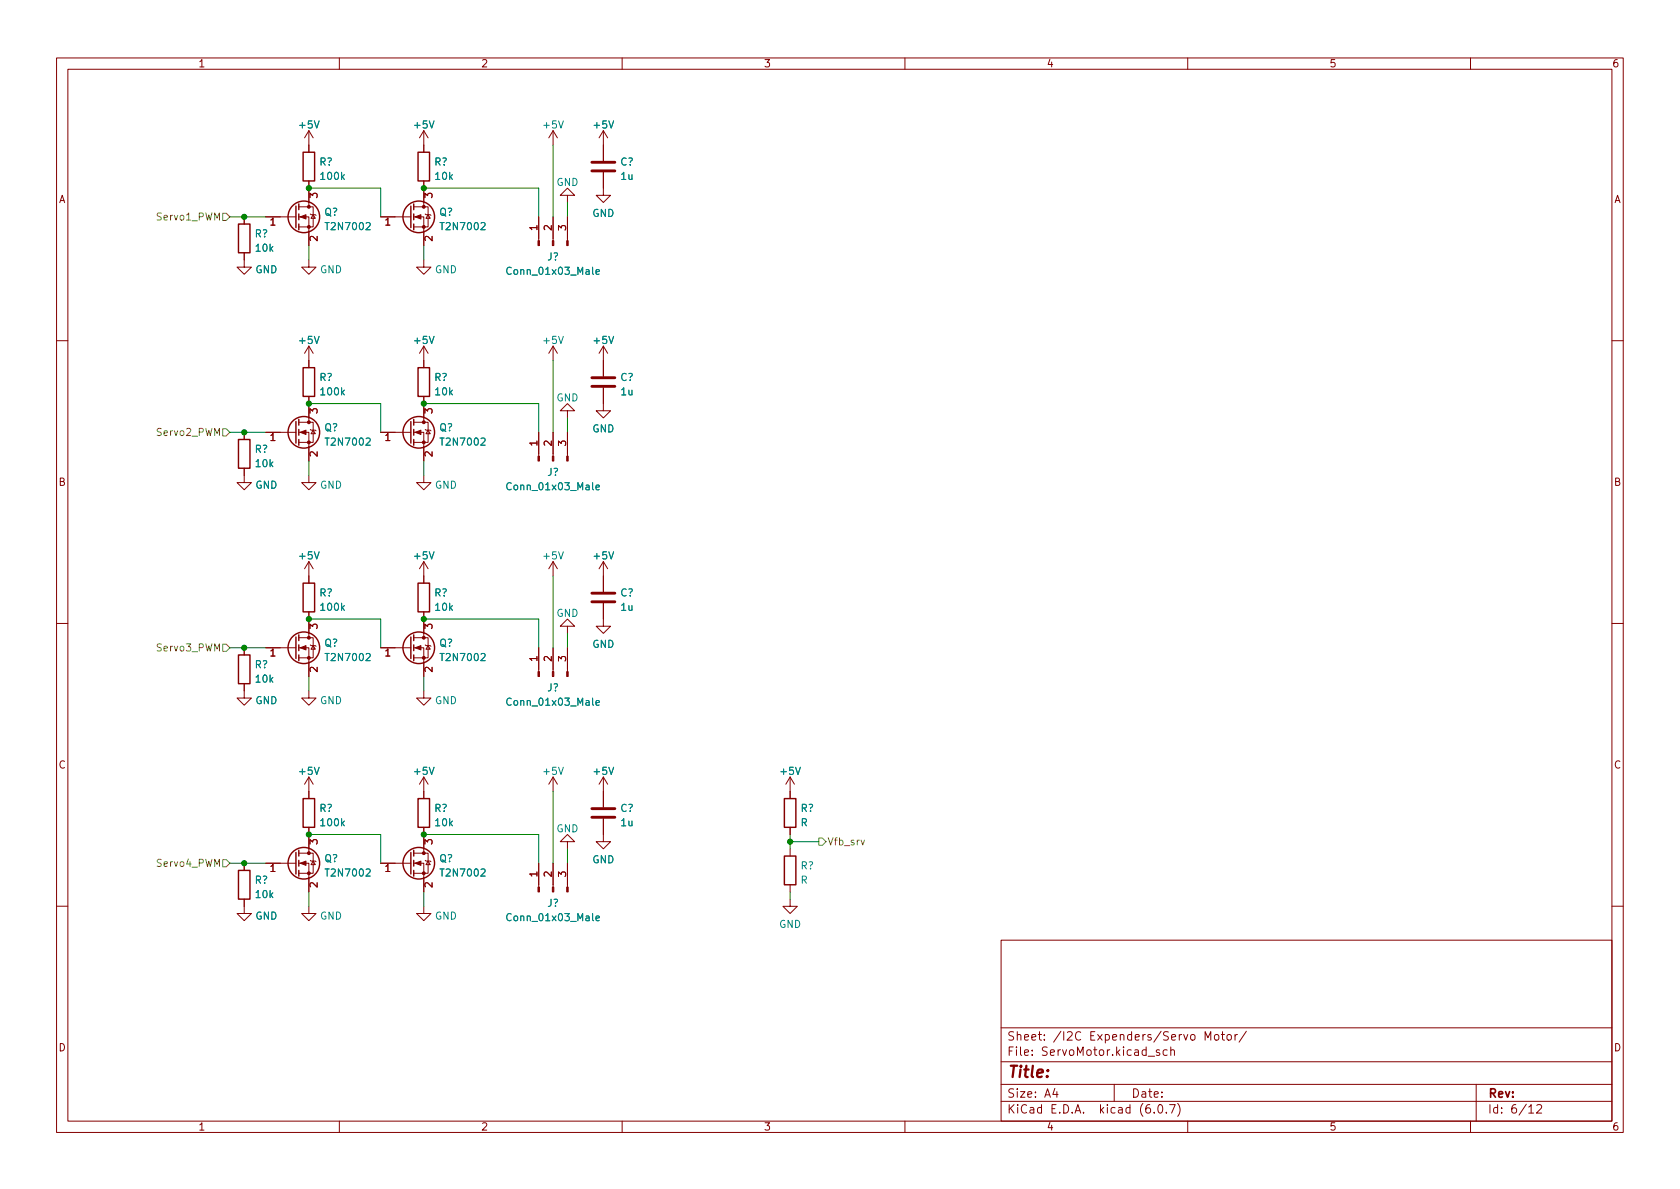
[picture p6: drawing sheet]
<svg xmlns="http://www.w3.org/2000/svg" width="297mm" height="210mm" viewBox="0 0 297 210" stroke-linecap="round" stroke-linejoin="round" font-family="sans-serif">
<g fill="none" stroke="#840000" stroke-width=".18">
<path d="M10 10.2h277v190.1h-277zM12 12.2h273v186.1h-273zM60 10.2v2M110 10.2v2M160 10.2v2M210 10.2v2M260 10.2v2M43.2 38.3v1.3M47 38.3h5.3M52.8 38.3h1.8v5.1M52.8 36.6h2.6v3.5h-2.6M54.6 23.1v3.8"/>
<path d="M54.6 32v4.6M54.6 23.1l-.8 1.3M54.6 23.1l.8 1.3M54.9 37.8l.1 .2h.8l.1 .1M55.4 38l.4 .6h-.8zM67.3 38.3h5.3M73.2 38.3h1.7v5.1M73.2 36.6h2.5v3.5h-2.5M74.9 23.1v3.8M74.9 32v4.6M74.9 23.1l-.7 1.3M74.9 23.1l.8 1.3"/>
<path d="M75.2 37.8l.1 .2h.8l.1 .1M75.7 38l.4 .6h-.8zM95.2 38.3v4.3M97.8 23.1l-.8 1.3M97.8 23.1v2.5M97.8 38.3v4.3M97.8 23.1l.8 1.3M100.3 34.5h1.3l-1.3-1.2-1.2 1.2h1.2v1.3M100.3 38.3v4.3M106.7 30.5v4h1.2l-1.2 1.3-1.3-1.3h1.3M106.7 23.1v5.3M106.7 23.1l-.8 1.3"/>
<path d="M106.7 23.1l.7 1.3M43.2 44.7v2.5h1.2l-1.2 1.3-1.3-1.3h1.3M54.6 46v1.2h1.3l-1.3 1.3-1.3-1.3h1.3M74.9 46v1.2h1.3l-1.3 1.3-1.2-1.3h1.2M10 60.2h2M43.2 76.4v1.3M47 76.4h5.3M52.8 76.4h1.8v5.1M52.8 74.7h2.6v3.5h-2.6M54.6 61.2v3.8M54.6 70.1v4.6M54.6 61.2l-.8 1.3"/>
<path d="M54.6 61.2l.8 1.3M54.9 75.9l.1 .2h.8l.1 .1M55.4 76.1l.4 .6h-.8zM67.3 76.4h5.3M73.2 76.4h1.7v5.1M73.2 74.7h2.5v3.5h-2.5M74.9 61.2v3.8M74.9 70.1v4.6M74.9 61.2l-.7 1.3M74.9 61.2l.8 1.3M75.2 75.9l.1 .2h.8l.1 .1M75.7 76.1l.4 .6h-.8z"/>
<path d="M95.2 76.4v4.3M97.8 61.2v2.5M97.8 76.4v4.3M97.8 61.2l-.8 1.3M97.8 61.2l.8 1.3M100.3 72.6h1.3l-1.3-1.2-1.2 1.2h1.2v1.3M100.3 76.4v4.3M106.7 68.6v4h1.2l-1.2 1.3-1.3-1.3h1.3M106.7 61.2v5.3M106.7 61.2l-.8 1.3M106.7 61.2l.7 1.3M285 60.2h2"/>
<path d="M43.2 82.8v2.5h1.2l-1.2 1.3-1.3-1.3h1.3M54.6 84.1v1.2h1.3l-1.3 1.3-1.3-1.3h1.3M54.6 99.3v3.8M54.6 99.3l-.8 1.3M54.6 99.3l.8 1.3M74.9 84.1v1.2h1.3l-1.3 1.3-1.2-1.3h1.2M74.9 99.3v3.8M74.9 99.3l-.7 1.3M74.9 99.3l.8 1.3M97.8 99.3l-.8 1.3M97.8 99.3v2.5M97.8 99.3l.8 1.3"/>
<path d="M106.7 99.3v5.3M106.7 99.3l-.8 1.3M106.7 99.3l.7 1.3M10 110.2h2M43.2 114.5v1.3M47 114.5h5.3M52.8 114.5h1.8v5.1M52.8 112.8h2.6v3.5h-2.6M54.6 108.2v4.6M54.9 114l.1 .2h.8l.1 .1M55.4 114.2l.4 .6h-.8zM67.3 114.5h5.3"/>
<path d="M73.2 114.5h1.7v5.1M73.2 112.8h2.5v3.5h-2.5M74.9 108.2v4.6M75.2 114l.1 .2h.8l.1 .1M75.7 114.2l.4 .6h-.8zM95.2 114.5v4.3M97.8 114.5v4.3M100.3 110.7h1.3l-1.3-1.2-1.2 1.2h1.2v1.3M100.3 114.5v4.3M106.7 106.7v4h1.2l-1.2 1.3-1.3-1.3h1.3M285 110.2h2M43.2 120.9v2.5h1.2l-1.2 1.3-1.3-1.3h1.3"/>
<path d="M54.6 122.2v1.2h1.3l-1.3 1.3-1.3-1.3h1.3M54.6 137.4v3.8M54.6 137.4l-.8 1.3M54.6 137.4l.8 1.3M74.9 122.2v1.2h1.3l-1.3 1.3-1.2-1.3h1.2M74.9 137.4v3.8M74.9 137.4l-.7 1.3M74.9 137.4l.8 1.3M97.8 137.4v2.5M97.8 137.4l-.8 1.3M97.8 137.4l.8 1.3M106.7 137.4l-.8 1.3"/>
<path d="M106.7 137.4v5.3M106.7 137.4l.7 1.3M139.7 137.4v3.8M139.7 137.4l-.8 1.3M139.7 137.4l.8 1.3M43.2 159v2.5h1.2l-1.2 1.3-1.3-1.3h1.3M43.2 152.6v1.3M47 152.6h5.3M52.8 152.6h1.8v5.1M52.8 150.9h2.6v3.5h-2.6M54.6 146.3v4.6M54.9 152.1l.1 .2h.8l.1 .1"/>
<path d="M55.4 152.3l.4 .6h-.8zM67.3 152.6h5.3M73.2 152.6h1.7v5.1M73.2 150.9h2.5v3.5h-2.5M74.9 146.3v4.6M75.2 152.1l.1 .2h.8l.1 .1M75.7 152.3l.4 .6h-.8zM95.2 152.6v4.3M97.8 152.6v4.3M100.3 148.8h1.3l-1.3-1.2-1.2 1.2h1.2v1.3M100.3 152.6v4.3M106.7 144.8v4h1.2l-1.2 1.3-1.3-1.3h1.3"/>
<path d="M139.7 159v1.3h1.3l-1.3 1.2-1.3-1.2h1.3M139.7 146.3v1.3M139.7 150.1v1.3M139.7 156.5v1.2M10 160.2h2M54.6 160.3v1.2h1.3l-1.3 1.3-1.3-1.3h1.3M74.9 160.3v1.2h1.3l-1.3 1.3-1.2-1.3h1.2M177 166.3h108v32h-108zM285 160.2h2M60 198.3v2M110 198.3v2M160 198.3v2"/>
<path d="M177 194.8h108M177 191.8h108M177 187.8h108M177 181.8h108M186.5 192.5l-.4 1h1M186.9 193v1M197 191.8v3M203 186.8h1.1M204.1 196.7v.1M204.9 195.4l.2-.1a.81 .81 0 0 1 .6 .7 .81 .81 0 0 1-.3 .8h-.2a.81 .81 0 0 1-.6-.6 .81 .81 0 0 1 .3-.8zM205 185.7l-.4-.1-.2 .2 .1 .3 .5 .1v.4h-.6M206.2 196.7v.1"/>
<path d="M206.4 185.7l-.5-.1-.3 .3v.4l.2 .3h.6M206.8 195.3h1l-.7 1.5M207 185.8l.2-.2 .4 .1v.9M207 185.1v1.5M208.2 195.1a1.72 1.72 0 0 1 0 2.3M210 198.3v2M213.1 183.9v-1.5l.5 1.1 .5-1.1v1.5M214.8 183.1l.2-.2 .4 .2 .1 .5-.1 .3h-.4l-.2-.1zM215.9 182.9h.6M216.1 182.4v1.3l.4 .2M217 183.1l.2-.2 .4 .2 .1 .5-.1 .3h-.4l-.2-.1zM218.4 182.9v1"/>
<path d="M218.8 182.9l-.3 .1-.1 .2M220.4 182.4l-1.3 1.9M260 198.3v2M261 191.8v6.5M270.3 195.8l.4-.5v1.5M270.3 196.8h.9M271.7 195.5l.6-.2 .2 .2 .1 .3-.9 1h.9"/>
</g>
<g fill="none" stroke="#840000" stroke-width=".25">
<path d="M42.2 39.6h2v5.1h-2zM52.3 36.4v3.9M52.8 36.1v1M52.8 37.8v1.1M52.8 39.6v1M53.6 26.9h2v5.1h-2zM72.6 36.4v3.9M73.2 36.1v1M73.2 37.8v1.1M73.2 39.6v1M73.9 26.9h2v5.1h-2zM42.2 77.7h2v5.1h-2z"/>
<path d="M52.3 74.5v3.9M52.8 74.2v1M52.8 75.9v1.1M52.8 77.7v1M53.6 65h2v5.1h-2zM72.6 74.5v3.9M73.2 74.2v1M73.2 75.9v1.1M73.2 77.7v1M73.9 65h2v5.1h-2zM42.2 115.8h2v5.1h-2zM52.3 112.6v3.9"/>
<path d="M52.8 112.3v1M52.8 114v1.1M52.8 115.8v1M53.6 103.1h2v5.1h-2zM72.6 112.6v3.9M73.2 112.3v1M73.2 114v1.1M73.2 115.8v1M73.9 103.1h2v5.1h-2zM42.2 153.9h2v5.1h-2zM52.3 150.7v3.9M52.8 150.4v1"/>
<path d="M52.8 152.1v1.1M52.8 153.9v1M53.6 141.2h2v5.1h-2zM72.6 150.7v3.9M73.2 150.4v1M73.2 152.1v1.1M73.2 153.9v1M73.9 141.2h2v5.1h-2zM138.7 151.4h2v5.1h-2zM138.7 141.2h2v5.1h-2z"/>
<circle cx="53.7" cy="38.3" r="2.79"/>
<circle cx="74" cy="38.3" r="2.79"/>
<circle cx="53.7" cy="76.4" r="2.79"/>
<circle cx="74" cy="76.4" r="2.79"/>
<circle cx="53.7" cy="114.5" r="2.79"/>
<circle cx="74" cy="114.5" r="2.79"/>
<circle cx="53.7" cy="152.6" r="2.79"/>
<circle cx="74" cy="152.6" r="2.79"/>
</g>
<g fill="#840000" stroke="#840000" stroke-width=".18">
<path d="M53.1 38.3l1-.3v.7z"/>
<path d="M53.1 76.4l1-.3v.7z"/>
<path d="M53.1 152.6l1-.3v.7z"/>
<path d="M73.4 152.6l1-.3v.7z"/>
<path d="M100.2 42.6h.3v.8h-.3z"/>
<path d="M97.7 42.6h.2v.8h-.2z"/>
<path d="M95.1 42.6h.3v.8h-.3z"/>
<path d="M100.2 156.9h.3v.8h-.3z"/>
<path d="M97.7 156.9h.2v.8h-.2z"/>
<path d="M95.1 156.9h.3v.8h-.3z"/>
<path d="M100.2 118.8h.3v.8h-.3z"/>
<path d="M97.7 118.8h.2v.8h-.2z"/>
<path d="M95.1 118.8h.3v.8h-.3z"/>
<path d="M73.4 76.4l1-.3v.7z"/>
<path d="M73.4 38.3l1-.3v.7z"/>
<path d="M100.2 80.7h.3v.8h-.3z"/>
<path d="M97.7 80.7h.2v.8h-.2z"/>
<path d="M95.1 80.7h.3v.8h-.3z"/>
<path d="M53.1 114.5l1-.3v.7z"/>
<path d="M73.4 114.5l1-.3v.7z"/>
<circle cx="54.6" cy="40.1" r=".25"/>
<circle cx="54.6" cy="36.6" r=".25"/>
<circle cx="54.6" cy="78.2" r=".25"/>
<circle cx="54.6" cy="74.7" r=".25"/>
<circle cx="54.6" cy="154.4" r=".25"/>
<circle cx="54.6" cy="150.9" r=".25"/>
<circle cx="74.9" cy="154.4" r=".25"/>
<circle cx="74.9" cy="150.9" r=".25"/>
<circle cx="74.9" cy="78.2" r=".25"/>
<circle cx="74.9" cy="74.7" r=".25"/>
<circle cx="74.9" cy="40.1" r=".25"/>
<circle cx="74.9" cy="36.6" r=".25"/>
<circle cx="54.6" cy="116.3" r=".25"/>
<circle cx="54.6" cy="112.8" r=".25"/>
<circle cx="74.9" cy="116.3" r=".25"/>
<circle cx="74.9" cy="112.8" r=".25"/>
</g>
<path d="M105.4 48.1l.6-.1-.1-.3h-.3l-.2 .2v.6h.5M105.4 86.2l.6-.1-.1-.3h-.3l-.2 .2v.6h.5M105.4 124.3l.6-.1-.1-.3h-.3l-.2 .2v.6h.5M105.4 162.4l.6-.1-.1-.3h-.3l-.2 .2v.6h.5" fill="none" stroke="#008484" stroke-width=".18"/>
<path d="M104.6 30.2h4.1M104.6 28.7h4.1M104.6 68.3h4.1M104.6 66.8h4.1M104.6 106.4h4.1M104.6 104.9h4.1M104.6 144.5h4.1M104.6 143h4.1" fill="none" stroke="#840000" stroke-width=".51"/>
<path d="M39.4 37.7h.6l.6 .6-.6 .7h-.6zM39.4 75.8h.6l.6 .6-.6 .7h-.6zM39.4 113.9h.6l.6 .6-.6 .7h-.6zM39.4 152h.6l.6 .6-.6 .7h-.6zM144.8 148.2h.6l.6 .6-.6 .7h-.6zM152.2 148.6l.3 .8 .3-.8" fill="none" stroke="#848400" stroke-width=".18"/>
<g fill="none" stroke="#008400" stroke-width=".18">
<path d="M40.6 38.3h6.4M54.6 33.3h12.7v5M74.9 33.3h20.3v5M97.8 25.6v12.7M100.3 35.8v2.5M54.6 43.4v2.6M74.9 43.4v2.6M40.6 76.4h6.4M54.6 71.4h12.7v5M74.9 71.4h20.3v5M97.8 63.7v12.7M100.3 73.9v2.5"/>
<path d="M54.6 81.5v2.6M74.9 81.5v2.6M40.6 114.5h6.4M54.6 109.5h12.7v5M54.6 119.6v2.6M74.9 109.5h20.3v5M74.9 119.6v2.6M97.8 101.8v12.7M100.3 112v2.5M97.8 139.9v12.7M40.6 152.6h6.4M54.6 147.6h12.7v5"/>
<path d="M54.6 157.7v2.6M74.9 147.6h20.3v5M74.9 157.7v2.6M100.3 150.1v2.5M139.7 147.6v2.5M139.7 157.7v1.3M139.7 148.8h5.1"/>
</g>
<g fill="#008400" stroke="#008400" stroke-width=".18">
<circle cx="54.6" cy="33.3" r=".46"/>
<circle cx="54.6" cy="71.4" r=".46"/>
<circle cx="43.2" cy="76.4" r=".46"/>
<circle cx="43.2" cy="38.3" r=".46"/>
<circle cx="139.7" cy="148.8" r=".46"/>
<circle cx="54.6" cy="147.6" r=".46"/>
<circle cx="54.6" cy="109.5" r=".46"/>
<circle cx="43.2" cy="152.6" r=".46"/>
<circle cx="74.9" cy="109.5" r=".46"/>
<circle cx="43.2" cy="114.5" r=".46"/>
<circle cx="74.9" cy="147.6" r=".46"/>
<circle cx="74.9" cy="71.4" r=".46"/>
<circle cx="74.9" cy="33.3" r=".46"/>
</g>
<text font-size="2.8" fill="#840000" x="178" y="190.6">Title:</text>
<g font-size="2.1" fill="#840000">
<text x="178" y="184">Sheet: /I2C Expenders/Servo Motor/</text>
<text x="178" y="186.7">File: ServoMotor.kicad_sch</text>
<text x="178" y="196.9">KiCad E.D.A. kicad (6.0.7)</text>
<text x="178" y="194.1">Size: A4</text>
<text x="200" y="194.1">Date:</text>
<text x="263" y="194.1">Rev:</text>
<text x="263" y="196.9">Id: 6/12</text>
</g>
<g font-size="1.8" fill="#840000">
<text x="35" y="11.9">1</text>
<text x="85" y="11.9">2</text>
<text x="135" y="11.9">3</text>
<text x="185" y="11.9">4</text>
<text x="235" y="11.9">5</text>
<text x="285" y="11.9">6</text>
<text x="10.3" y="35.9">A</text>
<text x="56.1" y="35" transform="rotate(-90 56.1 35)">3</text>
<text x="76.5" y="35" transform="rotate(-90 76.5 35)">3</text>
<text x="285.3" y="35.9">A</text>
<text x="47.8" y="39.9">1</text>
<text x="68.1" y="39.9">1</text>
<text x="95" y="40.7" transform="rotate(-90 95 40.7)">1</text>
<text x="97.5" y="40.7" transform="rotate(-90 97.5 40.7)">2</text>
<text x="100.1" y="40.7" transform="rotate(-90 100.1 40.7)">3</text>
<text x="56.1" y="42.7" transform="rotate(-90 56.1 42.7)">2</text>
<text x="76.5" y="42.7" transform="rotate(-90 76.5 42.7)">2</text>
<text x="47.8" y="78">1</text>
<text x="56.1" y="73.1" transform="rotate(-90 56.1 73.1)">3</text>
<text x="68.1" y="78">1</text>
<text x="76.5" y="73.1" transform="rotate(-90 76.5 73.1)">3</text>
<text x="56.1" y="80.8" transform="rotate(-90 56.1 80.8)">2</text>
<text x="76.5" y="80.8" transform="rotate(-90 76.5 80.8)">2</text>
<text x="95" y="78.8" transform="rotate(-90 95 78.8)">1</text>
<text x="97.5" y="78.8" transform="rotate(-90 97.5 78.8)">2</text>
<text x="100.1" y="78.8" transform="rotate(-90 100.1 78.8)">3</text>
<text x="10.3" y="85.9">B</text>
<text x="285.3" y="85.9">B</text>
<text x="56.1" y="111.2" transform="rotate(-90 56.1 111.2)">3</text>
<text x="76.5" y="111.2" transform="rotate(-90 76.5 111.2)">3</text>
<text x="47.8" y="116.1">1</text>
<text x="56.1" y="118.9" transform="rotate(-90 56.1 118.9)">2</text>
<text x="68.1" y="116.1">1</text>
<text x="76.5" y="118.9" transform="rotate(-90 76.5 118.9)">2</text>
<text x="95" y="116.9" transform="rotate(-90 95 116.9)">1</text>
<text x="97.5" y="116.9" transform="rotate(-90 97.5 116.9)">2</text>
<text x="100.1" y="116.9" transform="rotate(-90 100.1 116.9)">3</text>
<text x="10.3" y="135.9">C</text>
<text x="285.3" y="135.9">C</text>
<text x="56.1" y="149.3" transform="rotate(-90 56.1 149.3)">3</text>
<text x="76.5" y="149.3" transform="rotate(-90 76.5 149.3)">3</text>
<text x="47.8" y="154.2">1</text>
<text x="68.1" y="154.2">1</text>
<text x="95" y="155" transform="rotate(-90 95 155)">1</text>
<text x="97.5" y="155" transform="rotate(-90 97.5 155)">2</text>
<text x="100.1" y="155" transform="rotate(-90 100.1 155)">3</text>
<text x="56.1" y="157" transform="rotate(-90 56.1 157)">2</text>
<text x="76.5" y="157" transform="rotate(-90 76.5 157)">2</text>
<text x="10.3" y="185.9">D</text>
<text x="285.3" y="185.9">D</text>
<text x="35" y="199.9">1</text>
<text x="85" y="199.9">2</text>
<text x="135" y="199.9">3</text>
<text x="185" y="199.9">4</text>
<text x="235" y="199.9">5</text>
<text x="285" y="199.9">6</text>
</g>
<g font-size="1.8" fill="#008484">
<text x="53" y="22.7">+5V</text>
<text x="73.3" y="22.7">+5V</text>
<text x="96.2" y="22.7">+5V</text>
<text x="105.1" y="22.7">+5V</text>
<text x="56.5" y="29.3">R?</text>
<text x="76.8" y="29.3">R?</text>
<text x="109.7" y="29.3">C?</text>
<text x="56.8" y="31.8">100k</text>
<text x="77" y="31.8">10k</text>
<text x="98.4" y="32.9">GND</text>
<text x="109.8" y="31.8">1u</text>
<text x="45" y="42">R?</text>
<text x="57.3" y="38.1">Q?</text>
<text x="57.9" y="40.7">T2N7002</text>
<text x="77.7" y="38.1">Q?</text>
<text x="78.2" y="40.7">T2N7002</text>
<text x="104.7" y="38.3">GND</text>
<text x="45.3" y="44.5">10k</text>
<text x="96.8" y="46">J?</text>
<text x="45.1" y="48.3">GND</text>
<text x="56.6" y="48.3">GND</text>
<text x="76.9" y="48.3">GND</text>
<text x="90.1" y="48.6">Conn_01x03_Male</text>
<text x="53" y="60.8">+5V</text>
<text x="73.3" y="60.8">+5V</text>
<text x="96.2" y="60.8">+5V</text>
<text x="105.1" y="60.8">+5V</text>
<text x="56.5" y="67.4">R?</text>
<text x="56.8" y="69.9">100k</text>
<text x="76.8" y="67.4">R?</text>
<text x="77" y="69.9">10k</text>
<text x="98.4" y="71">GND</text>
<text x="109.7" y="67.4">C?</text>
<text x="109.8" y="69.9">1u</text>
<text x="57.3" y="76.2">Q?</text>
<text x="77.7" y="76.2">Q?</text>
<text x="104.7" y="76.4">GND</text>
<text x="45" y="80.1">R?</text>
<text x="45.3" y="82.6">10k</text>
<text x="57.9" y="78.8">T2N7002</text>
<text x="78.2" y="78.8">T2N7002</text>
<text x="45.1" y="86.4">GND</text>
<text x="56.6" y="86.4">GND</text>
<text x="76.9" y="86.4">GND</text>
<text x="90.1" y="86.7">Conn_01x03_Male</text>
<text x="96.8" y="84.1">J?</text>
<text x="53" y="98.9">+5V</text>
<text x="73.3" y="98.9">+5V</text>
<text x="96.2" y="98.9">+5V</text>
<text x="105.1" y="98.9">+5V</text>
<text x="56.5" y="105.5">R?</text>
<text x="56.8" y="108">100k</text>
<text x="76.8" y="105.5">R?</text>
<text x="77" y="108">10k</text>
<text x="109.7" y="105.5">C?</text>
<text x="109.8" y="108">1u</text>
<text x="98.4" y="109.1">GND</text>
<text x="45" y="118.2">R?</text>
<text x="57.3" y="114.3">Q?</text>
<text x="57.9" y="116.9">T2N7002</text>
<text x="77.7" y="114.3">Q?</text>
<text x="78.2" y="116.9">T2N7002</text>
<text x="104.7" y="114.5">GND</text>
<text x="45.1" y="124.5">GND</text>
<text x="45.3" y="120.7">10k</text>
<text x="56.6" y="124.5">GND</text>
<text x="76.9" y="124.5">GND</text>
<text x="90.1" y="124.8">Conn_01x03_Male</text>
<text x="96.8" y="122.2">J?</text>
<text x="53" y="137">+5V</text>
<text x="73.3" y="137">+5V</text>
<text x="96.2" y="137">+5V</text>
<text x="105.1" y="137">+5V</text>
<text x="138.1" y="137">+5V</text>
<text x="56.5" y="143.6">R?</text>
<text x="76.8" y="143.6">R?</text>
<text x="109.7" y="143.6">C?</text>
<text x="141.6" y="143.6">R?</text>
<text x="56.8" y="146.1">100k</text>
<text x="77" y="146.1">10k</text>
<text x="98.4" y="147.2">GND</text>
<text x="109.8" y="146.1">1u</text>
<text x="141.6" y="146.1">R</text>
<text x="57.3" y="152.4">Q?</text>
<text x="57.9" y="155">T2N7002</text>
<text x="77.7" y="152.4">Q?</text>
<text x="78.2" y="155">T2N7002</text>
<text x="104.7" y="152.6">GND</text>
<text x="141.6" y="153.7">R?</text>
<text x="45" y="156.3">R?</text>
<text x="45.3" y="158.8">10k</text>
<text x="96.8" y="160.3">J?</text>
<text x="141.6" y="156.3">R</text>
<text x="45.1" y="162.6">GND</text>
<text x="56.6" y="162.6">GND</text>
<text x="76.9" y="162.6">GND</text>
<text x="90.1" y="162.9">Conn_01x03_Male</text>
<text x="137.7" y="164.1">GND</text>
</g>
<g font-size="1.8" fill="#848400">
<text x="28" y="39">Servo1_PWM</text>
<text x="28" y="77.1">Servo2_PWM</text>
<text x="28" y="115.2">Servo3_PWM</text>
<text x="146.2" y="149.5">Vfb_srv</text>
<text x="28" y="153.3">Servo4_PWM</text>
</g>
</svg>
